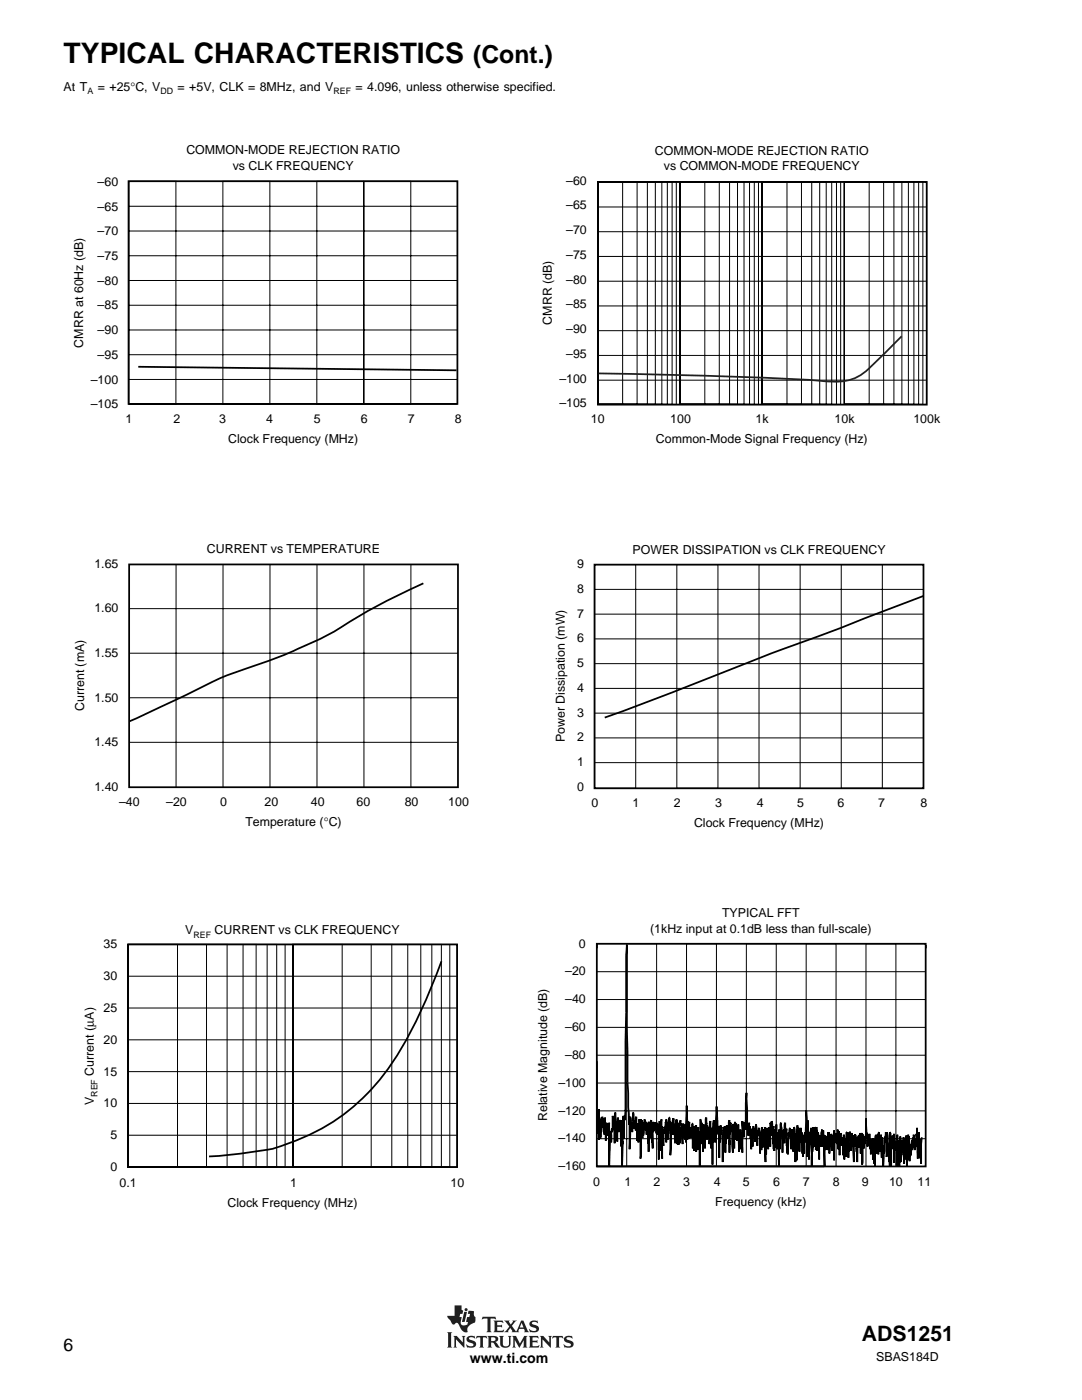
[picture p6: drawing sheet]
<svg xmlns="http://www.w3.org/2000/svg" width="216mm" height="279mm" viewBox="0 0 216 279" stroke-linecap="round" stroke-linejoin="round" font-family="sans-serif">
<g fill="#231f20">
<path d="M90.7 260.5h1.4v.9l.3 .1-.1 .7h-.5l-.1 .6h.4l-.2 1a.56 .56 0 0 0 .5 .7l.8-.1 .2-.6h-.4l.2-1h.4l.2-.6h-.5l.2-.6 1.1 .1-.1 .7 .4 .4v.7a.5 .5 0 0 1-.6 .6l-1 .8v.7a.2 .2 0 0 1 0 .2 .2 .2 0 0 1-.2 .1 2 2 0 0 1-1.6-1.6 .44 .44 0 0 0-.4-.3 .44 .44 0 0 0-.4 .3h-.3l-.2-.1-.9-1.3-.1-.3h1.5z" fill-rule="evenodd"/>
<path d="M92.6 261.8h.6l-.5 2h-.5z" fill-rule="evenodd"/>
<path d="M105.8 263.8l.4-.2 1-.1 .2 .6-.6-.3-.6 .1a.34 .34 0 0 0 0 .4 .34 .34 0 0 0 .4 .1 .77 .77 0 0 1 .9 .4 .77 .77 0 0 1-.2 .9l-.5 .2h-1l-.3-.7 .6 .4h.5a.36 .36 0 0 0 .4-.4 .36 .36 0 0 0-.5-.2 .75 .75 0 0 1-.7-.4 .75 .75 0 0 1 0-.8z" fill-rule="evenodd"/>
<path d="M98.5 263.5h1.8l.1 .6-.4-.3-.8 .1v.6h.8l.2-.2v.7l-.3-.2h-.7v.7l1 .1 .3-.3-.1 .6h-1.9l.2-.4v-1.6z" fill-rule="evenodd"/>
<path d="M96.3 262.8h2.5l.2 .6-.5-.3-.6 .1v2.4l.2 .3h-1l.2-.3v-2.4l-.7-.1-.4 .3z" fill-rule="evenodd"/>
<path d="M100.6 263.5h1.1l-.1 .3 .3 .5 .5-.6-.2-.2h.9l-1 1.1 .9 1.1 1-2.2h.4l.9 2.1 .3 .3h-1l.1-.2-.1-.5h-1l-.2 .5 .2 .2h-1.5l.1-.3-.4-.6-.4 .7 .1 .2h-.9l1-1.2z" fill-rule="evenodd"/>
<circle cx="93" cy="261.4" r=".31"/>
</g>
<path d="M104.1 264l.4 .9h-.8z" fill="#fff"/>
<g fill="#231f20">
<path d="M89.2 265.9h1l-.2 .2v2.6l.2 .2h-1l.2-.2v-2.6z" fill-rule="evenodd"/>
<path d="M90.5 266.6h.6l1.3 1.3-.1-1-.2-.3h.8l-.2 .3v2.1l-1.7-1.7v1.4l.2 .2h-.7l.2-.2v-1.8z" fill-rule="evenodd"/>
<path d="M99.6 266.6h.9l-.2 .3v1.4l.2 .3 .3 .1 .5-.1 .3-.3v-1.4l-.2-.3h.7l-.2 .3v1.3a1.05 1.05 0 0 1-1.1 .8 1.05 1.05 0 0 1-1-.8v-1.3z" fill-rule="evenodd"/>
<path d="M95.1 266.6h2l.1 .6-.4-.3-.4 .1v1.7l.2 .2h-1l.2-.3v-1.6l-.5-.1-.3 .3z" fill-rule="evenodd"/>
<path d="M93.3 266.8l.4-.2h1l.1 .5-.8-.2a.28 .28 0 0 0-.4 .1 .28 .28 0 0 0 .3 .4 .94 .94 0 0 1 1.1 1.1l-.6 .4-1.2 .1-.2-.7 .8 .4 .6-.1a.65 .65 0 0 0-.8-.7 .63 .63 0 0 1-.5-.4 .63 .63 0 0 1 .2-.7z" fill-rule="evenodd"/>
<path d="M102.2 266.6h.8l.7 1.5 .9-1.5h.6l-.2 .3v1.8l.3 .2h-1l.2-.2v-1.2l-.9 1.5-.9-1.6v1.2l.2 .3h-.7l.2-.3v-1.6z" fill-rule="evenodd"/>
<path d="M107.7 266.6h.7l1.2 1.3v-1l-.2-.3h.7l-.2 .3v2.1l-1.6-1.7v1.4l.2 .2h-.8l.2-.2v-1.8z" fill-rule="evenodd"/>
<path d="M105.5 266.6h1.8l.2 .6-.5-.3-.7 .1v.6h.7l.2-.2v.6l-.2-.1h-.7v.7l.9 .1 .4-.3-.1 .5h-2l.2-.2v-1.8z" fill-rule="evenodd"/>
<path d="M110.3 266.6h2l.1 .6-.3-.3-.5 .1v1.7l.2 .2h-1l.2-.2v-1.7l-.4-.1-.5 .3z" fill-rule="evenodd"/>
<path d="M112.7 266.8a1.44 1.44 0 0 1 1.3-.1l.1-.1 .2 .5-.4-.2a.51 .51 0 0 0-.8 .3l.1 .1a1.26 1.26 0 0 1 1.3 .9l-.3 .6-.6 .2h-.9l-.3-.7 .8 .4 .7-.1a.38 .38 0 0 0-.1-.5 .38 .38 0 0 0-.4-.1 .72 .72 0 0 1-.8-.3 .72 .72 0 0 1 .1-.9z" fill-rule="evenodd"/>
<path d="M97.3 266.6h1.3a.62 .62 0 0 1 .8 .5 .62 .62 0 0 1-.6 .7l1 1-.2 .2a1.03 1.03 0 0 1-1.1-.9l-.5-.2v.8l.2 .2h-.9l.2-.3v-1.6z" fill-rule="evenodd"/>
</g>
<path d="M98 266.9h.4a.39 .39 0 0 1 .5 .3 .39 .39 0 0 1-.4 .4h-.5z" fill-rule="evenodd" fill="#fff"/>
<g fill="none" stroke="#000" stroke-width=".2">
<path d="M25.7 36.2h9.4v44.4h-9.4zM44.5 36.2h9.3v44.4h-9.3zM63.2 36.2h9.4v44.4h-9.4zM72.6 36.2h9.4v44.4h-9.4zM119.3 36.3h16.4v44.4h-16.4zM119.3 36.3h4.9v44.4h-4.9zM119.3 36.3h7.8v44.4h-7.8zM119.3 36.3h9.9v44.4h-9.9zM119.3 36.3h11.5v44.4h-11.5zM119.3 36.3h12.8v44.4h-12.8zM119.3 36.3h13.9v44.4h-13.9zM119.3 36.3h14.8v44.4h-14.8z"/>
<path d="M119.3 36.3h15.6v44.4h-15.6zM135.7 36.3h16.4v44.4h-16.4zM135.7 36.3h4.9v44.4h-4.9zM135.7 36.3h7.8v44.4h-7.8zM135.7 36.3h9.9v44.4h-9.9zM135.7 36.3h11.5v44.4h-11.5zM135.7 36.3h12.8v44.4h-12.8zM135.7 36.3h13.9v44.4h-13.9zM135.7 36.3h14.8v44.4h-14.8zM135.7 36.3h15.6v44.4h-15.6zM152.1 36.3h16.4v44.4h-16.4zM152.1 36.3h4.9v44.4h-4.9z"/>
<path d="M152.1 36.3h7.8v44.4h-7.8zM152.1 36.3h9.9v44.4h-9.9zM152.1 36.3h11.5v44.4h-11.5zM152.1 36.3h12.8v44.4h-12.8zM152.1 36.3h13.9v44.4h-13.9zM152.1 36.3h14.8v44.4h-14.8zM152.1 36.3h15.6v44.4h-15.6zM168.5 36.3h16.4v44.4h-16.4zM168.5 36.3h4.9v44.4h-4.9zM168.5 36.3h7.8v44.4h-7.8zM168.5 36.3h9.9v44.4h-9.9zM168.5 36.3h11.5v44.4h-11.5z"/>
<path d="M168.5 36.3h12.8v44.4h-12.8zM168.5 36.3h13.9v44.4h-13.9zM168.5 36.3h14.8v44.4h-14.8zM168.5 36.3h15.6v44.4h-15.6zM25.7 41.2h65.6M25.7 46.1h65.6M25.7 51h65.6M25.7 56h65.6M119.3 41.3h65.6M119.3 46.2h65.6M119.3 51.2h65.6M119.3 56.1h65.6"/>
<path d="M25.7 60.9h65.6M25.7 65.9h65.6M25.7 70.8h65.6M25.7 75.7h65.6M119.3 61.1h65.6M119.3 66h65.6M119.3 70.9h65.6M119.3 75.9h65.6M25.7 80.7h65.6M35.1 112.6v44.5M44.5 112.6v44.5M53.9 112.6v44.5"/>
<path d="M63.2 112.6v44.5M72.6 112.6v44.5M82 112.6v44.5M118.6 117.6h65.7M118.6 112.7h8.2v44.6h-8.2zM135.1 112.7h8.2v44.6h-8.2zM151.5 112.7h8.2v44.6h-8.2zM167.9 112.7h8.2v44.6h-8.2zM25.8 121.5h65.6M25.8 130.4h65.6M25.8 139.3h65.6M118.6 122.6h65.7"/>
<path d="M118.6 127.5h65.7M118.6 132.4h65.7M118.6 137.4h65.7M25.8 148.1h65.6M118.6 142.3h65.7M118.6 147.3h65.7M118.6 152.2h65.7M25.5 188.5h9.9v44.4h-9.9zM25.5 188.5h15.7v44.4h-15.7zM25.5 188.5h19.8v44.4h-19.8zM25.5 188.5h23v44.4h-23zM25.5 188.5h25.6v44.4h-25.6z"/>
<path d="M25.5 188.5h27.8v44.4h-27.8zM25.5 188.5h29.7v44.4h-29.7zM25.5 188.5h31.4v44.4h-31.4zM25.5 188.5h32.9v44.4h-32.9zM25.6 194.8h65.6M58.4 188.5h15.7v44.4h-15.7zM58.4 188.5h19.8v44.4h-19.8zM58.4 188.5h23v44.4h-23zM58.4 188.5h25.6v44.4h-25.6zM58.4 188.5h27.8v44.4h-27.8zM58.4 188.5h29.7v44.4h-29.7zM58.4 188.5h31.4v44.4h-31.4z"/>
<path d="M58.4 188.5h32.9v44.4h-32.9zM58.4 188.5h9.9v44.4h-9.9zM119.1 193.9h65.6M119.1 199.5h65.6M125.1 188.4h5.9v44.4h-5.9zM137 188.4h6v44.4h-6zM148.9 188.4h6v44.4h-6zM160.9 188.4h5.9v44.4h-5.9zM172.8 188.4h6v44.4h-6zM25.6 201.2h65.6M25.6 207.5h65.6M25.6 213.9h65.6"/>
<path d="M119.1 205h65.6M119.1 210.6h65.6M119.1 216.1h65.6M25.6 220.2h65.6M25.6 226.6h65.6M119.1 221.7h65.6M119.1 227.3h65.6"/>
</g>
<g fill="none" stroke="#000" stroke-width=".35">
<path d="M25.7 36.2h65.6v44.4h-65.6zM119.3 36.3h65.6v44.5h-65.6zM27.6 73.2l63.5 .7M25.8 112.6h65.6v44.5h-65.6zM84.5 116.4l-7.5 3.6-4.6 2.5a91.4 91.4 0 0 1-21.8 10.4 73 73 0 0 0-13.8 6l-11 5.1M118.6 112.7h65.7v44.6h-65.7zM184.2 118.9l-19.7 7.6a626.4 626.4 0 0 0-29.8 11.5l-14 5.2M25.6 188.5h65.6v44.4h-65.6zM88.1 191.8a86.6 86.6 0 0 1-11.7 22.9 40.7 40.7 0 0 1-22.7 14.7l-.8 .1a104.8 104.8 0 0 1-11.2 1.3M119.1 188.4h65.6v44.4h-65.6zM119.1 188.6v.7M125.1 188.6v16.7l.4 19.1"/>
<path d="M125.1 188.9l-.2 1.7-.1 31.1M184.8 188.6v.7M119.1 211.8v13.1l.1 1.4 .3-5v6.2l.2-3.3 .1 .5v2.6M148.9 218.4l-.1 1.7v5.3l-.1-1.3M148.9 218.1l.2 7.2 .1 .1v1.1l.2 .1v-2l.1-.2M119.1 232.8h45.4M120.2 225.1l-.1-2.1-.2 .2v2.2l-.1 .5M120.2 222.9v2.2M120.3 223.6l-.1 1.5M120.3 223.2l.2 2.7 .1-2.3v2.9M120.6 224.6l.1-1.6 .2 2.4M120.9 224.9v2.7"/>
<path d="M121 224.4l-.1 2.1M121 224.1v.3M121 224.4l.1 .2v1l.2-.2M121.4 225.8l-.1-1.6v2.4M121.6 224.2l-.2 2.4M121.6 224.1v8.7l.1-5.3M122.4 225.4v-2.4l-.2-.3v2.9l-.1 .3v-.6l-.1 .6v2.1l-.2-2.2-.1 1.8M122.4 224.2l.1-.8 .1 1.5M122.8 222.5l-.2 1.1v4.6M122.8 222v.5M122.8 222.5l.1 3.4 .3 1.9v-3.7l.1-.5M123 225.1v1.5"/>
<path d="M123.3 223v1.7M123.3 223.4l.2 .3v2.2M123.5 224.1l.1-.5v.6l.1 .2M123.7 225.1v-1.4l.2-.1 .1 5.2v-4.7l.1-.5v9.2l.2-5M124.7 223.2l-.2-.2v4.3l-.1-4.6-.1 1.2v4.4M124.8 221.5l-.1 2.1v-1.1M125.5 223l.1 1.6v4.8l.2-6.5 .1 .5v2l.1-.1v-.7l.2 .3M126.2 224.1v1.8M126.2 224.2l.1 .2v-2.4l.1 .2 .2 3.1M126.6 224.1l.1-.2v1l.1 .4M126.8 225.6v-2.6l.2-.1 .1 3.6M127.3 224.2v3.1l-.2-1.2v1.5"/>
<path d="M127.9 223.4v7l-.1 .8v-4.4l-.1-.3v-2.8l-.2-.3-.1 4.6v-2.6l-.1 1.1M127.9 224.1l.2-.5 .1 3.5v-3.2l.1 .2v2.5l.2-.3v-1.9h.1M128.6 225.4v-2l.1 2.2M128.7 225.1l.3-1.2v2.6M129 224.9l.1-.7 .2 4 .1-1.2M129.7 224.2v2.9l-.1-.5v-2.7l-.2 .2v5.8M129.7 226.1l.1-2.4 .2-.1v1h.1v3.4M130.4 223.9v2l-.2-.6v3.9l-.1-3.9M130.4 224.7l.1 .7M130.8 224.1v.5l-.2 .3v-.3l-.1 .3v.7M130.8 224.4l.1 1.7 .1 .2v-2.2l.2 1.7M131.2 224.2v2.3"/>
<path d="M131.5 225.4l-.2-1v1.5l-.1 .2M131.5 225.4v6M131.6 224.1l-.1 1.3M131.6 223.7l.1 6M131.9 224.7l-.2 1.1M132.1 224.7v6.5l-.1-7.8-.1 2.2M132.1 225.9l.2 2.6v-.5l.1 .7v-3.3l.1 .5M132.7 225.9v-.8l-.2-.2v1.4M132.9 224.4l-.1-.5-.1 1.5M133.2 225.4l-.3-2v4.6M133.2 224.1v3.4M133.2 225.9l.2-.6v1"/>
<path d="M133.4 225.4l.1 .2v-2.6h.1v2.6M133.6 223.7l.2 .7v6.1l.1-1.5v-4.3M134.3 223.2v3.3M134.6 225.4l-.2-.5v-1.7l-.2 1-.2-.1v2.4l-.1-.4M134.6 224.7v.7M134.7 224.2v4l-.1-2.8M134.7 224.4l.1 1.9M135 223.6l-.2 .6v3.1M135 224.9v-1.5l.1 1v3.9M135.3 224.6l-.2 1.7M135.3 224.1l.1 4.4v-4.3M135.7 224.9l-.2 .4-.1 3"/>
<path d="M136.5 224.9v1.9l-.2-.5v-2.1l-.1 4.1-.1-3.6-.2-.5v.2l-.1-.2v-.6l-.1 .6v4M136.5 225.4l.1 1.7v-2l.1-.7v3.1M136.7 225.1l.2 .2M137 220.6l-.1 7.4M137 221.3l.2 6.2M137.2 224.7l.1-1 .1 3.6v-2.9l.2-.5 .1 3.2v-1.5l.1-.5M137.8 224.9v2.2l.2-.5v-1.7l.1 1.9v-2.6h.1v5M138.2 226.5h.2M138.4 225.9l.1 3.8v-5l.3 .2v.7l.4 .9M138.9 224.6v5.3M139.3 225.3l-.1 1v3.2M139.3 224.9l.2 3.6v-2.7l.1 .7"/>
<path d="M139.6 226.3v6.4M140 224.1v2.4l-.1 .5v-3.4l-.2-.2-.1 9.4M140 225.4l.1 2.9v-2.5M140.1 226.1l.2 .9M140.4 224.4v1.2l-.1-.7v5M140.4 225.1l.1 .3M140.5 225.1l.2 4.1v-3.9l.1 .6v-2.7l.1-.2 .2 4.5v-2.9l.1 .1 .2 1.8M141.4 224.9v2.2M141.4 227l.1-.5v1.8l.1-.5v-3.7l.2-.4 .1 5.5v-4.1l.3 1.9M142 225.4v2.2M142.4 228v-4.4l-.2 2.3v6.5M142.4 223.9h.2v2l.1-.1v-1.4"/>
<path d="M142.7 225.4l.1 .2M143 220.8l-.2 7.2M143 221.3l.1 3.4M143.1 224.4l.3 2.1v-1.8l.1 1.4M143.5 225.4v5.7M143.8 225.6l-.1 2.4-.2-.9M143.8 224.6v1.9l.1-1.1h.2l.1 2.4M144.5 225.6l-.2-.7-.1 7M144.6 224.9l-.1 2.1v-1.6M144.6 224.7l.1 2.1M144.9 227.3l-.2-1.2v3.9M145 224.6l-.1 3.6"/>
<path d="M145 224.9l.2 2.4 .1-1.9M145.3 224.7v1.2M145.3 225.6l.1 .9M145.4 227v-3.1l.2-.3v6.4M146 224.9l.2 5.1v-5.6h.2v3.1l.1 .3M146 225.1l-.2-1-.2 2.4M146.6 223.9v3.6l.2-3.3h.1l.1 3.4M146.6 225.1l-.1 4.1M147.3 224.4v2.2l-.1 .4v-.7l-.2 .7M147.3 225.4l.2 4M147.6 225.9l-.1 4M147.7 225.4v3.8l-.1-3.6"/>
<path d="M148 225.9v.7l-.1-.3v3.1l-.2-2.9M148.1 223.7v6.3l-.1-3.5M148.1 224.4l.2 1.4M148.3 225.8v.8M148.4 224.1v2.9M148.7 224.2l-.2 1.2v-1l-.2 1.4M149.5 224.1v1l.1 .3v-.7M149.6 224.9l.2 1.2M149.8 225.8v1.5M149.8 225.9l.1 1.7M150.2 228.8v-3.5h-.2l-.1 4.1M150.8 225.1l-.1 .3v2.1l-.1 .3v-2.5l-.2 .8v-1l-.1-.4v2.1l-.1-.3"/>
<path d="M151 226.8l-.2-2.4v3.4M151 226.5l.1 1M151.3 225.6l-.2 3.1M151.3 225.9l.1 .7v-1.3l.1-.2v.5l.2 .2v4.4l.1-4.3 .1 .6M152.1 225.4l-.2 .9v3.2M152.1 224.9l.1 4.1v-2.5l.1-.6M152.3 225.4v1.9l.3-1.7M152.6 224.9l.1 7v-4.4l.2 1M153 225.8l-.1 4.6M153 225.1v1.4M153 225.4l.3 3.8M153.4 225.3l-.1 4.1"/>
<path d="M153.4 224.9v2.1M153.4 225.8l.2-.4 .1 1.6M154.1 226.6v-2.4l-.1-.5-.2 2.9v-2.2l-.1-.3v4.7M154.1 225.6l.1 .9M154.2 228.3v-3l.2-.6v4.7M154.4 227.5l.1 .5M154.9 224.4l-.1 4.6-.2-3.6-.1 4.3M154.9 225.4l.2 1.7M155.1 227.1v2.3M155.3 225.9l-.1 3.1v-2.9l-.1 1M155.3 226.5l.1 6.3M155.5 225.4v7.3"/>
<path d="M155.9 225.1v-1l-.2 .1-.1 5.2-.1-3.5M155.9 224.7l.2 2.3M156.5 225.9l-.1 .6v-.9h-.1v.3h-.2v4.1M156.8 227l-.1-2.9-.2 .3v3.8M156.8 226.1l.1-.8v3.4l.2-.4M157.4 225.9l-.2 4.5v-3.3l-.1 .4v2.7M157.4 226.3h.1l.1-1.2v1.9M157.6 226.1l.3 2.6M157.9 225.4v4M158 225.6l-.1 .5M158 225.4v1.4l.2-1M158.2 225.4l.1 1.2"/>
<path d="M158.3 225.9v4l.1-5 .2 .4 .1 2.3M159.1 225.4l-.1 .2v6l-.2-5-.1-.3v5.6M159.1 224.6v.8M159.4 225.1l-.1 4.4-.2-4.1M159.4 225.6l.1 4.3M159.7 226.5l-.2 1M159.8 225.3l-.1 .5v2.2M159.8 225.1l.1 1.4M159.9 225.9l.2 4.3v-4.1M160.1 226.8l.1 1.4M160.3 229.9v-2.9l-.1 .3v3.6M160.3 228l.2 .7"/>
<path d="M160.7 226.6l-.1-.7v1.4l-.1-.8v3.7M160.7 225.9v2.1M160.9 221.7l-.2 4.4M160.9 222l.1 1.9v7l.2-7.3M161.2 227l.1 .5v-.5h.1v4.4M161.7 226.6v-.7l-.1 .2-.2 2.9M161.8 225.3l-.1 1M161.8 225.1l.2 7.7M162.1 229l-.1 1.9M162.2 225.9l-.1 4M162.2 224.9v4.1M162.2 225.6l.2 1.4"/>
<path d="M162.5 225.1l-.1 2.4M162.5 224.9v3.9M162.9 224.9l-.1 4.6v-4.2l-.2-.4-.1 2.1M162.9 225.4l.2 .5v3.8l.1-2.2M163.2 228v-2.1l.1 .6 .2 3.4M163.6 227.5l.1 .5M163.6 226.8l-.1 1v3.6M163.6 226.6v1.7M163.7 228v.8M164 225.8l-.1 .1v2.9l-.2-.8M164 225.4v3.4l.1-2.3v.5l.2-.7M164.3 225.6v2.6"/>
<path d="M164.3 226.6l.1-.1 .1 6.3M164.7 228l-.2 .5v4.2M164.7 226.6v2.9M164.7 227l.1 1.3M164.8 228.3v1.1M165 227.3l-.2 1M165 226.8l.1 2.6v-1.9M165.4 226.5l-.2-.6v3.6l-.1-1.2M165.4 225.9l.1 4.3 .1-2.7 .2 .1M165.9 226.5l-.1 2M165.9 226.3l.1 3.4v-3.1M166.3 227l-.1 2.4v-1.1l-.2 .5"/>
<path d="M166.3 227.1l.1 1.7M166.4 225.6v6M166.7 226.1v1.7l-.1 .2-.2-1.2M166.7 227.1l.1-.1 .2 1.3v-.8l.1 .1v-2.2l.2 .9v3.1M167.4 225.8v.5h.1v4.2M167.4 225.9l-.1 2.1M167.8 226.5l-.1-.2-.2 2M167.8 226.1v2.6l.1-1.7M167.9 227.3l.3 1.5M168.2 230.5l.1-4 .2 .3v4.6M168.7 227.5l-.1 2.9v-1.2h-.1M168.7 227.1v.4"/>
<path d="M168.7 227.5l.2 1.9M169.3 227.5l-.1 2.4v-2.4l-.2-1.6h-.1v5M169.3 227v4.1M169.6 225.9h.1M169.6 225.9h-.2v4l-.1-1.7M169.6 225.9v1.2M169.6 225.9l.1 1.9 .1 .2v1.7M170 227l-.2 2.4M170 226.1l.1 2.7v-1.8l.1 .6M170.2 226.6l.2 5.3v-3.6l.1-.3M170.6 226.5l-.1 .1v1.7M170.6 226.5v2.3"/>
<path d="M170.6 226.5l.3 2.5M170.9 229v.9M170.9 229l.2 1.2M171.3 228.8l-.1-.1v-1.7h-.1v4.9M171.6 226.5h-.1v1.3l-.2-1.2v2.4M171.6 226.1l.1 2.2M172 226.3v6.1l.1-.3v-5.6h.2v1.5l.1-.4v1.6M172 226.5l-.1-.4-.2 4.1M172.5 227l-.1 1M172.5 226.8v1.4l.2 .1v-1.5M172.8 223.2v3.4l-.1 .5M172.8 224.4l.2 2.6v-.9l.1 .2v2.5"/>
<path d="M173.2 227.5l-.1 .1M173.2 227.3l.2 .7M173.5 226.3v2.4h-.1v-1.2M173.5 227l.1 2M173.6 229.4v-1.9l.2 .1v2.8M174.2 228.3l-.2 1.6v-2.6l-.1 .5v-.5l-.1 1.5M174.2 227.1v4.3M174.2 228.8l.1-1.3 .1 1v3.8l.2-1.9M174.7 227l-.1 1.2v4.6M174.7 226.6v1.2l.2-1.3v3.7M175 226.8l-.1 2M175.3 226.5l-.2 .5v2.4l-.1-2.1"/>
<path d="M175.5 228.3l-.1 .2v-2.6l-.1 .2v4.3M175.5 226.8v3.1l.3-3.1M175.8 226.5l.1 4.6v-4.1l.2 .5 .1 5.3M176.3 228.7l-.1 4.1M176.6 228v-1h-.1v2.9l-.2 .3M176.7 226.5l-.1 .8M176.7 225.9l.2 5 .1-.5v-4.5M177 226.1l.3 2.6v2M177.3 230.4l.1-1.6v3.1M177.4 229.5l.1 3.3M177.6 232.8v-6.9l.1 .2v6.7M178.1 226.6v1.4l-.1 .2v-1.2l-.2-.2v6"/>
<path d="M178.4 227.3l-.2 2.1-.1-1.9M178.4 226.3v5.8M178.4 227.5l.1 .8M178.5 228.5v-.5l.1 .7M178.6 229.7v-2.1l.3 2.8M178.8 228v1.4M179.1 229.2l-.2 .8v2.6M179.1 226.5v6.3M179.5 232.7l-.2-5.1-.1 .2v5M179.5 228.7v4.1M179.9 227.8l-.2 4.1v-4.9l-.1-.2-.1 4.3M179.9 228l.1 1.4v-1.8l.1 .4"/>
<path d="M180.5 228.3l-.1 4v-4.7l-.1-.6v1.3l-.2-.8v2.5M180.5 228v3.4M180.8 226.6v3.8l-.1 .1-.2-1.7M180.8 228h.2v4.8l.1-4M181.2 226.5v4.9l-.1-2.2M181.4 227l-.2 .8M181.4 226.8l.1 4.9M181.6 229.5l-.1 1.2M181.8 230.5v-1.7l-.2-.3v2.2M181.9 228.5l-.1 1.9M182.3 227h-.1l-.2 2.5v-2l-.1 1.5M182.3 228v-1.5l.1 2.5"/>
<path d="M182.4 228.7l.2 .7M182.9 226.3l-.2 2v-1l-.1 .2v2M182.9 226.5l.1 .8M183 225.1v3.7M183 228.3l.1 2.1M183.4 226.5l-.3 4.7M183.4 225.9l.1 3.3M183.5 231.1l.2-3.8v3.9M183.7 229l.1 .2M183.9 227l-.1 1.3v4"/>
</g>
<path d="M179.9 67.1l-3.2 3.2a29.7 29.7 0 0 1-5.7 5 13.2 13.2 0 0 1-7.6 .7 924.7 924.7 0 0 0-44-1.5" fill="none" stroke="#231f20" stroke-width=".35"/>
<text font-size="5.6" x="12.7" y="12.6">TYPICAL CHARACTERISTICS</text>
<text font-size="4.9" x="94.4" y="12.6">(Cont.)</text>
<text font-size="4.2" x="172" y="267.7">ADS1251</text>
<text font-size="3.5" x="12.7" y="269.5">6</text>
<text font-size="2.8" x="93.8" y="272">www.ti.com</text>
<g font-size="2.5">
<text x="12.7" y="18.2">At T</text>
<text x="19.5" y="18.2">= +25°C, V</text>
<text x="35.4" y="18.2">= +5V, CLK = 8MHz, and V</text>
<text x="71" y="18.2">= 4.096, unless otherwise specified.</text>
<text x="37.2" y="30.8">COMMON-MODE REJECTION RATIO</text>
<text x="46.4" y="33.9">vs CLK FREQUENCY</text>
<text x="130.7" y="30.8">COMMON-MODE REJECTION RATIO</text>
<text x="132.5" y="34">vs COMMON-MODE FREQUENCY</text>
<text x="19.5" y="37.1">–60</text>
<text x="113" y="36.9">–60</text>
<text x="113" y="41.8">–65</text>
<text x="19.5" y="42">–65</text>
<text x="19.5" y="46.9">–70</text>
<text x="113" y="46.7">–70</text>
<text x="19.5" y="51.9">–75</text>
<text x="113" y="51.7">–75</text>
<text x="19.5" y="56.8">–80</text>
<text x="113" y="56.6">–80</text>
<text x="19.5" y="61.8">–85</text>
<text x="110.1" y="64.8" transform="rotate(-90 110.1 64.8)">CMRR (dB)</text>
<text x="113" y="61.6">–85</text>
<text x="16.6" y="69.4" transform="rotate(-90 16.6 69.4)">CMRR at 60Hz (dB)</text>
<text x="19.5" y="66.7">–90</text>
<text x="19.5" y="71.6">–95</text>
<text x="113" y="66.5">–90</text>
<text x="113" y="71.4">–95</text>
<text x="18.1" y="76.6">–100</text>
<text x="111.6" y="76.4">–100</text>
<text x="18.1" y="81.5">–105</text>
<text x="111.6" y="81.3">–105</text>
<text x="25.1" y="84.5">1</text>
<text x="34.6" y="84.5">2</text>
<text x="43.8" y="84.5">3</text>
<text x="45.6" y="88.5">Clock Frequency (MHz)</text>
<text x="53.1" y="84.5">4</text>
<text x="62.7" y="84.5">5</text>
<text x="72" y="84.5">6</text>
<text x="81.4" y="84.5">7</text>
<text x="90.8" y="84.5">8</text>
<text x="117.9" y="84.5">10</text>
<text x="130.9" y="88.5">Common-Mode Signal Frequency (Hz)</text>
<text x="133.7" y="84.5">100</text>
<text x="150.8" y="84.5">1k</text>
<text x="166.5" y="84.5">10k</text>
<text x="182.3" y="84.5">100k</text>
<text x="18.8" y="113.3">1.65</text>
<text x="41.3" y="110.4">CURRENT vs TEMPERATURE</text>
<text x="115.1" y="113.4">9</text>
<text x="126.2" y="110.5">POWER DISSIPATION vs CLK FREQUENCY</text>
<text x="115.1" y="118.3">8</text>
<text x="18.8" y="122.2">1.60</text>
<text x="115.1" y="123.3">7</text>
<text x="18.8" y="131.1">1.55</text>
<text x="115.1" y="128.2">6</text>
<text x="115.1" y="133.2">5</text>
<text x="16.8" y="141.9" transform="rotate(-90 16.8 141.9)">Current (mA)</text>
<text x="18.8" y="140">1.50</text>
<text x="115.1" y="138.1">4</text>
<text x="115.1" y="143">3</text>
<text x="18.8" y="148.9">1.45</text>
<text x="112.7" y="148.2" transform="rotate(-90 112.7 148.2)">Power Dissipation (mW)</text>
<text x="115.1" y="148">2</text>
<text x="115.1" y="152.9">1</text>
<text x="18.8" y="157.8">1.40</text>
<text x="23.8" y="160.9">–40</text>
<text x="33.2" y="160.9">–20</text>
<text x="43.9" y="160.9">0</text>
<text x="52.8" y="160.9">20</text>
<text x="62" y="160.9">40</text>
<text x="71.2" y="160.9">60</text>
<text x="80.8" y="160.9">80</text>
<text x="89.4" y="160.9">100</text>
<text x="115.1" y="157.9">0</text>
<text x="118" y="161">0</text>
<text x="126.2" y="161">1</text>
<text x="134.4" y="161">2</text>
<text x="142.7" y="161">3</text>
<text x="151" y="161">4</text>
<text x="159.1" y="161">5</text>
<text x="167.1" y="161">6</text>
<text x="175.3" y="161">7</text>
<text x="183.7" y="161">8</text>
<text x="49" y="164.9">Temperature (°C)</text>
<text x="138.5" y="165">Clock Frequency (MHz)</text>
<text x="144.1" y="183">TYPICAL FFT</text>
<text x="20.7" y="189.3">35</text>
<text x="37" y="186.4">V</text>
<text x="42.8" y="186.4">CURRENT vs CLK FREQUENCY</text>
<text x="115.5" y="189.1">0</text>
<text x="129.7" y="186.2">(1kHz input at 0.1dB less than full-scale)</text>
<text x="20.7" y="195.6">30</text>
<text x="112.8" y="194.7">–20</text>
<text x="20.7" y="202">25</text>
<text x="112.8" y="200.2">–40</text>
<text x="20.7" y="208.3">20</text>
<text x="112.8" y="205.8">–60</text>
<text x="18.7" y="214.7" transform="rotate(-90 18.7 214.7)">Current (µA)</text>
<text x="20.7" y="214.7">15</text>
<text x="112.8" y="211.3">–80</text>
<text x="18.7" y="220.5" transform="rotate(-90 18.7 220.5)">V</text>
<text x="20.7" y="221">10</text>
<text x="111.4" y="216.9">–100</text>
<text x="22" y="227.4">5</text>
<text x="109.2" y="223.8" transform="rotate(-90 109.2 223.8)">Relative Magnitude (dB)</text>
<text x="111.4" y="222.5">–120</text>
<text x="22" y="233.7">0</text>
<text x="111.4" y="228">–140</text>
<text x="111.4" y="233.6">–160</text>
<text x="23.9" y="236.9">0.1</text>
<text x="57.9" y="236.9">1</text>
<text x="89.9" y="236.9">10</text>
<text x="118.4" y="236.6">0</text>
<text x="124.6" y="236.6">1</text>
<text x="130.4" y="236.6">2</text>
<text x="136.3" y="236.6">3</text>
<text x="142.4" y="236.6">4</text>
<text x="148.2" y="236.6">5</text>
<text x="154.3" y="236.6">6</text>
<text x="160.2" y="236.6">7</text>
<text x="166.2" y="236.6">8</text>
<text x="172" y="236.6">9</text>
<text x="177.4" y="236.6">10</text>
<text x="183.1" y="236.6">11</text>
<text x="45.4" y="240.9">Clock Frequency (MHz)</text>
<text x="142.7" y="240.6">Frequency (kHz)</text>
<text x="174.8" y="271.5">SBAS184D</text>
</g>
<g font-size="1.8">
<text x="17.4" y="18.8">A</text>
<text x="32" y="18.8">DD</text>
<text x="66.5" y="18.8">REF</text>
<text x="38.6" y="187.1">REF</text>
<text x="19.4" y="218.9" transform="rotate(-90 19.4 218.9)">REF</text>
</g>
</svg>
